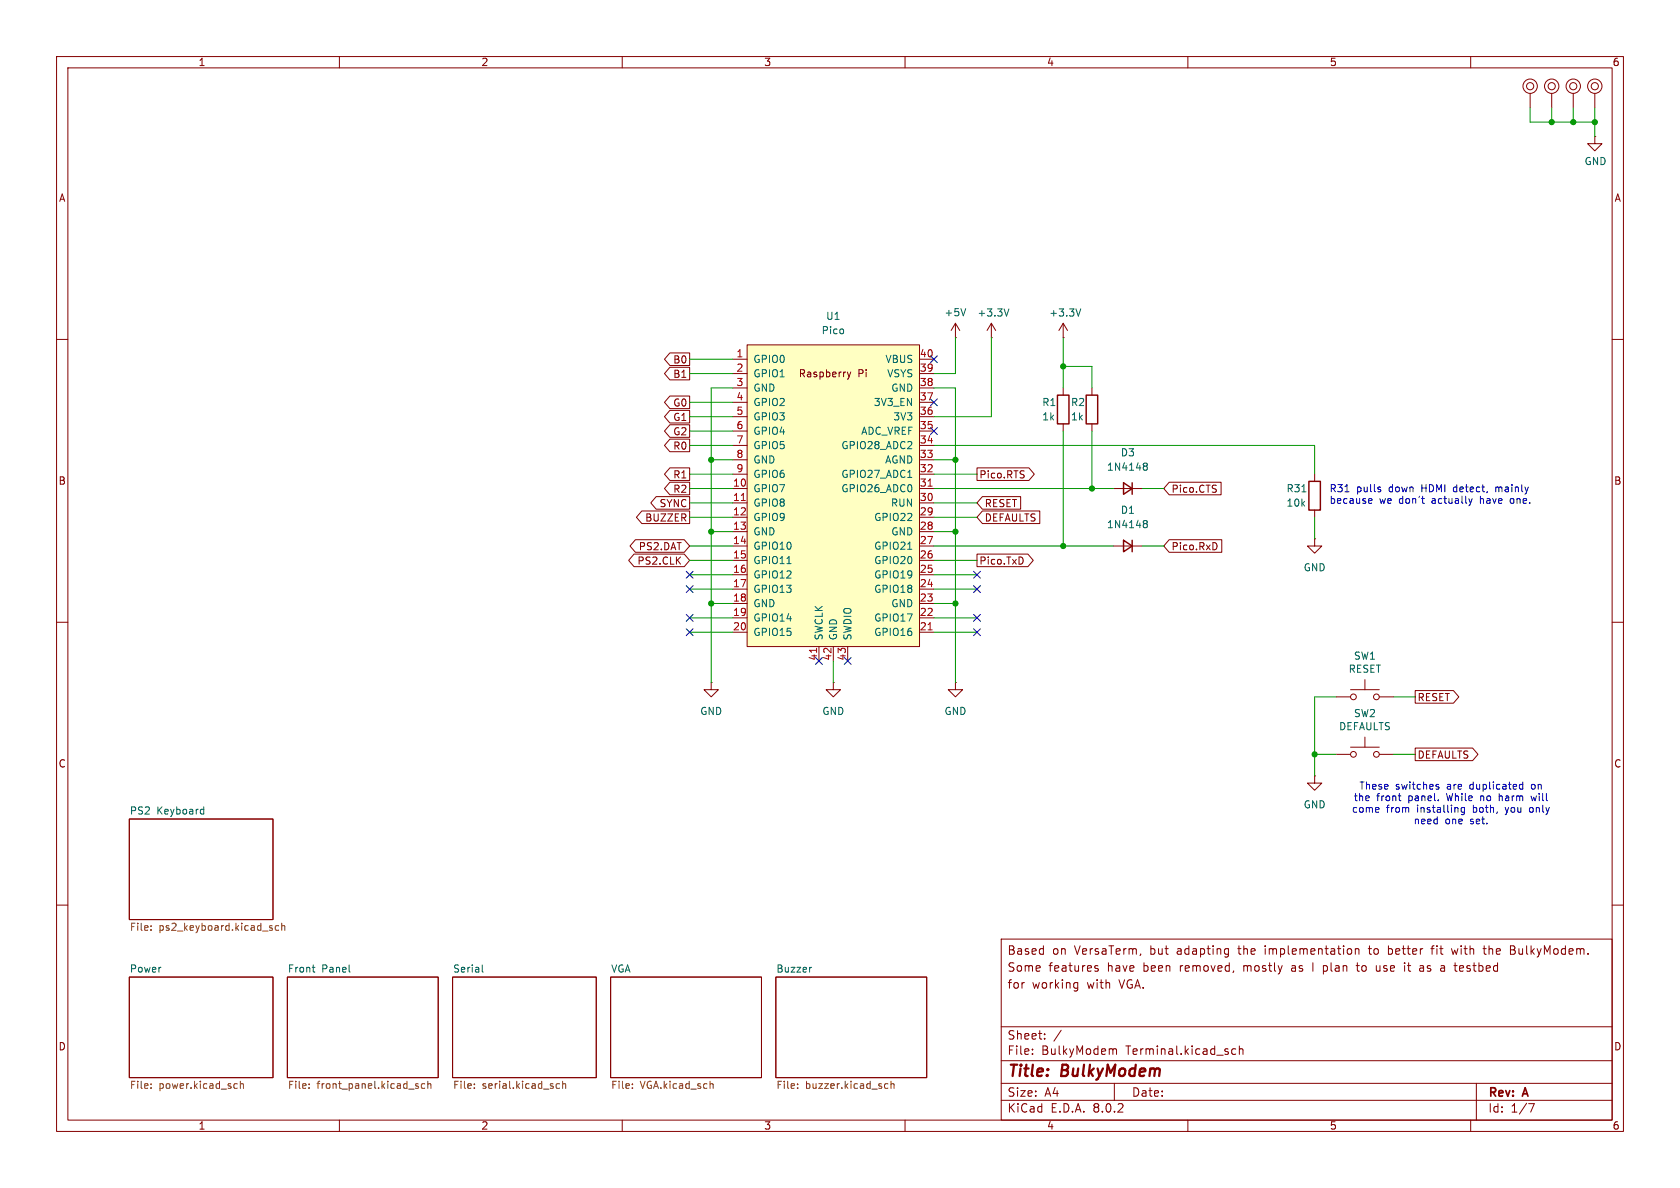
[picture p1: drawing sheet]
<svg xmlns="http://www.w3.org/2000/svg" width="297mm" height="210mm" viewBox="0 0 297 210" stroke-linecap="round" stroke-linejoin="round" font-family="sans-serif">
<g fill="none" stroke="#840000" stroke-width=".18">
<path d="M10 10h277v190h-277zM12 12h273v186h-273zM60 10v2M110 10v2M160 10v2M210 10v2M260 10v2M10 60h2M168.9 59.7h.1M168.9 57.2l-.8 1.2M168.9 57.2v2.5M168.9 57.2l.8 1.2"/>
<path d="M175.3 59.7h.1M175.3 57.2l-.8 1.2M175.3 57.2v2.5M175.3 57.2l.7 1.2M285 60h2M10 110h2M285 110h2M147.3 120.7v1.2h1.3l-1.3 1.3-1.3-1.3h1.3M147.3 120.7h.1M10 160h2M22.9 144.8h25.4v17.8h-25.4zM285 160h2"/>
<path d="M22.9 172.7h25.4v17.8h-25.4zM50.8 172.7h26.7v17.8h-26.7zM80 172.7h25.4v17.8h-25.4zM107.9 172.7h26.7v17.8h-26.7zM137.2 172.7h26.6v17.8h-26.6zM177 166h108v32h-108zM190.1 173.7l.4 .1M190.5 173.7v1.2l-.3 .3M190.5 174.6l-.4 .1M193.5 171l.7 .4-.2 .3-.5-.1M194.1 170.8l-.4-.1-.2 .2M201.7 168.6l-.2 .3"/>
<path d="M216.7 167.7l.5 .1M217.2 167.7v1.2l-.3 .3M217.2 168.6l-.5 .1M218.1 171.6l-.1 .2M232.1 170.2v1.5M238.9 167.8v.8M239.6 167.8l.2-.1 .4 .1v.9M239.6 167.7v1M239.7 170.7h.6M240 170.2v1.3l.3 .2M241.9 167.7h.6M243.3 171.5l.2 .2 .4-.1"/>
<path d="M245.5 168.6l.4 .1M245.5 167.2v1.5M245.9 167.7l-.4 .1M248.8 170.7h.6M249 170.2v1.3l.4 .2M251 170.8h.6l.1 .9M251.7 171.1h-.5a.29 .29 0 0 0-.2 .3 .29 .29 0 0 0 .2 .3l.5-.1M253 167.7h.5M253.5 167.2l-.3 .2v1.3M255.3 170.8l.1 .9M255.4 171.6l-.2 .1M255.4 171.1h-.2"/>
<path d="M256.6 167.7l.3 1 .3-.7M258.1 171.6l.4 .1M258.5 170.7l-.4 .1M258.7 171.1l-.7 .1M262.2 167.7h.5M262.4 167.2v1.3l.3 .2M267 167.2h.5l.2 .1 .1 .3-.3 .3M267 167.9h.5M267.5 167.9l.4 .3M267.9 168.4l-.3 .3h-.6M60 198v2M110 198v2"/>
<path d="M160 198v2M177 194.5h108M177 191.5h108M177 187.5h108M177 181.5h108M182.5 186.3v.1M182.5 185.5v.1M184.7 183.6v.1M184.7 182.8v.1M187.6 182.1l-1.3 2M196.7 185.6l.3-.2 .3 .1 .1 .9M197 191.5v3"/>
<path d="M210 198v2M218.5 185.5l-.5-.1-.3 .3v.4l.2 .2h.6M219.1 185.5l.2-.1 .4 .1v.9M219.1 184.9v1.5M260 198v2M261 191.5v6.5M270.2 195.1h1l-.6 1.5"/>
</g>
<path d="M170.7 54.6l-.4 1.2M178.4 54.6l-.5 1.3M35.7 143.1h.3M36 142.6v1.3M36 143.8l-.3 .1M55.2 171h.5M55.4 171.8h.3M61.8 171.8h.1M85.3 170.6v1.1l.1 .1M143.5 171l-.3 .1" fill="none" stroke="#006464" stroke-width=".18"/>
<g fill="none" stroke="#725600" stroke-width=".18">
<path d="M26.7 163.7v.1M26.7 164.3v.2M48 164l.2 .2-.2 .3M48 163.6l.1 .1M49.3 163.7l-.4-.1-.2 .3 .1 .5h.5M49.8 163.7l.2-.1 .3 .1 .1 .8M49.8 163.2v1.3M26.7 192.3v.1M26.7 191.6v.1M41.6 191.6h.3M41.9 192.3l-.3 .1M42.5 191.7l.2-.1h.3v.8"/>
<path d="M42.5 191.1v1.3M54.6 192.3v.1M54.6 191.6v.1M73.6 192h.3l.1 .2-.2 .2h-.2M73.6 191.6h.3M75.1 191.6h-.4l-.2 .2 .1 .5h.5M75.6 191.7l.2-.1h.3l.1 .8M75.6 191.1v1.3M83.9 192.3v.1M83.9 191.6v.1M98.3 192.2l.3 .2 .3-.1M98.9 191.6h-.3l-.3 .2"/>
<path d="M99.5 191.7l.1-.1h.3l.1 .8M99.5 191.1v1.3M111.8 192.3v.1M111.8 191.6v.1M125.7 191.6l.4 .1v.7M141 192.3v.1M141 191.6v.1M156.5 192.3h.5M156.5 191.6h.5M157.5 191.7l.2-.1h.3l.1 .8M157.5 191.1v1.3"/>
</g>
<path d="M132.1 61h30.5v53.3h-30.5z" fill="#ffffc2"/>
<g fill="none" stroke="#840000" stroke-width=".18">
<path d="M270.5 16.5v2.6M274.3 16.5v2.6M278.1 16.5v2.6M281.9 16.5v2.6M281.9 24.1v1.3h1.3l-1.3 1.3-1.2-1.3h1.2M281.9 24.1h.1M188 59.7h.1M188 57.2v2.5M188 57.2l-.8 1.2M188 57.2l.7 1.2M118.4 72.5h3.5v2.3h-3.5l-.9-1.1zM118.4 75.1h3.5v2.2h-3.5l-.9-1.1z"/>
<path d="M118.4 77.6h3.5v2.3h-3.5l-.9-1.2zM118.4 64.9h3.5v2.3h-3.5l-.9-1.2zM118.4 70h3.5v2.2h-3.5l-.9-1.1zM118.4 62.4h3.5v2.2h-3.5l-.9-1.1zM129.5 63.5h2.6M129.5 66h2.6M129.5 68.6h2.6M129.5 78.7h2.6M129.5 76.2h2.6M129.5 73.7h2.6M129.5 71.1h2.6M132.1 61h30.5v53.3h-30.5z"/>
<path d="M149.8 65.8l.3 .8M150.1 66.6l-.3 .4M150.4 65.8l-.3 .8M162.6 63.5h2.5M162.6 66h2.5M162.6 68.6h2.5M162.6 78.7h2.5M162.6 76.2h2.5M162.6 73.7h2.5M162.6 71.1h2.5M188 68.6v1.3M188 74.9v1.3"/>
<path d="M193 68.6v1.3M193 74.9v1.3M112.1 97.9h8.9l.9 1.2-.9 1.1h-8.9l-1-1.1zM112.3 95.4h8.7l.9 1.1-.9 1.1h-8.7l-.9-1.1zM113.5 90.3h8.4v2.3h-8.4l-1-1.2zM116 87.8h5.9v2.2h-5.9l-.9-1.1zM118.4 85.2h3.5v2.3h-3.5l-.9-1.1zM118.4 82.7h3.5v2.2h-3.5l-.9-1.1zM129.5 86.4h2.6M129.5 88.9h2.6M129.5 91.4h2.6M129.5 94h2.6"/>
<path d="M129.5 96.5h2.6M129.5 99.1h2.6M129.5 83.8h2.6M129.5 81.3h2.6M162.6 86.4h2.5M162.6 88.9h2.5M162.6 91.4h2.5M162.6 94h2.5M162.6 96.5h2.5M162.6 99.1h2.5M162.6 83.8h2.5M162.6 81.3h2.5"/>
<path d="M172.7 97.9h9l1 1.2-1 1.1h-9zM172.7 82.7h9.2l1 1.1-1 1.1h-9.2zM173.7 87.8h6.7v2.2h-6.7l-1-1.1zM173.7 90.3h10.1v2.3h-10.1l-1-1.2zM180.6 98.5l.3 .5-.3 .7M180.9 83.2l.2 .1M181 84v.4M196.8 86.4h5.1M196.8 96.5h5.1M206.7 85.2h9.2v2.3h-9.2l-1-1.1zM206.7 95.4h9.3v2.2h-9.3l-1-1.1zM214.9 85.8h.1"/>
<path d="M214.9 96l.3 .5-.3 .6M215 86.5v.4M232.4 95.3v1.2h1.3l-1.3 1.3-1.3-1.3h1.3M232.4 95.3h.1M232.4 83.8v1.3M232.4 90.2v1.2M129.5 101.6h2.6M129.5 104.1h2.6M129.5 106.7h2.6M129.5 109.2h2.6M129.5 111.8h2.6M144.8 114.3v2.5"/>
<path d="M147.3 114.3v2.5M149.9 114.3v2.5M162.6 101.6h2.5M162.6 104.1h2.5M162.6 106.7h2.5M162.6 109.2h2.5M162.6 111.8h2.5M125.7 120.7v1.2h1.3l-1.3 1.3-1.2-1.3h1.2M125.7 120.7h.1M168.9 120.7v1.2h1.3l-1.3 1.3-1.3-1.3h1.3M168.9 120.7h.1M232.4 137.2v1.2h1.3l-1.3 1.3-1.3-1.3h1.3"/>
<path d="M232.4 137.2h.1M236.2 123.2h2.6M236.2 133.4h2.6M238.8 121.9h5M238.8 132.1h5M241.3 120.1v1.8M241.3 130.3v1.8M243.8 123.2h2.6M243.8 133.4h2.6M250.2 132.2h10.1l1 1.2-1 1.1h-10.1zM250.2 122.1h6.8l.9 1.1-.9 1.1h-6.8z"/>
<circle cx="270.5" cy="15.2" r=".63"/>
<circle cx="270.5" cy="15.2" r="1.27"/>
<circle cx="274.3" cy="15.2" r=".63"/>
<circle cx="274.3" cy="15.2" r="1.27"/>
<circle cx="278.1" cy="15.2" r=".63"/>
<circle cx="278.1" cy="15.2" r="1.27"/>
<circle cx="281.9" cy="15.2" r=".63"/>
<circle cx="281.9" cy="15.2" r="1.27"/>
<circle cx="239.3" cy="123.2" r=".51"/>
<circle cx="239.3" cy="133.4" r=".51"/>
<circle cx="243.3" cy="123.2" r=".51"/>
<circle cx="243.3" cy="133.4" r=".51"/>
</g>
<path d="M131.1 88.5h.7M164.1 85.9h.7M144.4 114.6v.7M164.1 111.3h.7" fill="none" stroke="#a90000" stroke-width=".18"/>
<g fill="none" stroke="#006464" stroke-width=".18">
<path d="M191.1 54.6l-.5 1.3M139.1 99.6h.7M160.5 97.1h.7M160.5 84.4h.7M202.2 92.5l.2 .1M202.2 92.1l.4-.1 .2 .1v.2l-.2 .3M202.2 81.9h.4l.2 .1v.2l-.2 .2M202.2 82.3l.2 .1M202.4 92.6h.2M202.4 92.6h-.2M202.4 82.4h.2M202.4 82.4l-.2 .1"/>
<path d="M202.6 82.4l.2 .2v.4l-.2 .1h-.4M202.6 92.6l.2 .2v.4l-.2 .1-.4-.1M230.2 86.9h.7"/>
</g>
<path d="M186.9 69.9h2.1v5h-2.1zM192 69.9h2.1v5h-2.1zM198.6 95.5l1.6 1-1.6 1zM198.6 85.3l1.6 1.1-1.6 1zM200.2 85.3v2.1M200.2 95.5v2M231.4 85.1h2v5.1h-2z" fill="none" stroke="#840000" stroke-width=".25"/>
<g fill="none" stroke="#0000c2" stroke-width=".18">
<path d="M237.8 86.9h.7M242.5 88.9l-.4 .1M242.5 88.2v.2l-.6 .2M243.9 86.5l.2 .2-.2 .2M243.9 86.1l.2 .1M260.3 88.1l-.3 .9M264.4 86.1v.8M264.6 86.1l-.2 .1M267.1 88.2l-.1 .2 .1 .5M253.9 139l.5 .3-.1 .1-.3 .1M253.9 138.7h.4M268.7 139.4l.1 .1 .4-.1"/>
<path d="M269.2 138.7h-.4l-.1 .1M269.2 138.2v1.3M243.7 142.8l.1 .2-.6 .2M247.2 140.7h.5M247.4 141.5h.3M258.9 142.7v1.1l-.2 .2h-.3M258.9 142.8l-.4-.1-.2 .3 .1 .5h.5M265 140.3v1.2M265.1 140.8h-.1M270.5 142.8l-.1 .2 .1 .5M270.7 140.7l.2 .8 .2-.6"/>
</g>
<g fill="none" stroke="#009600" stroke-width=".18">
<path d="M270.5 19.1v2.5h11.4M274.3 19.1v2.5M278.1 19.1v2.5M281.9 19.1v5M168.9 59.7v6.3h-3.8M175.3 59.7v14h-10.2M188 59.7v8.9M121.9 78.7h7.6M121.9 71.1h7.6M121.9 66h7.6M121.9 73.7h7.6M121.9 63.5h7.6"/>
<path d="M121.9 76.2h7.6M129.5 68.6h-3.8v52.1M165.1 78.7h67.3v5.1M165.1 68.6h3.8v52.1M188 64.8h5v3.8M188 76.2v20.3M193 76.2v10.2M121.9 86.4h7.6M121.9 99.1h7.6M121.9 91.4h7.6M121.9 83.8h7.6M121.9 96.5h7.6"/>
<path d="M121.9 88.9h7.6M125.7 94h3.8M125.7 81.3h3.8M165.1 86.4h31.7M165.1 94h3.8M165.1 99.1h7.6M165.1 91.4h7.6M165.1 83.8h7.6M165.1 81.3h3.8M165.1 96.5h31.7M165.1 88.9h7.6M201.9 86.4h3.8"/>
<path d="M201.9 96.5h3.8M232.4 91.4v3.9M121.9 109.2h7.6M121.9 111.8h7.6M121.9 101.6h7.6M121.9 104.1h7.6M125.7 106.7h3.8M147.3 116.8v3.9M165.1 106.7h3.8M165.1 109.2h7.6M165.1 111.8h7.6M165.1 101.6h7.6"/>
<path d="M165.1 104.1h7.6M232.4 133.4h3.8M236.2 123.2h-3.8v14M246.4 133.4h3.8M246.4 123.2h3.8"/>
</g>
<g fill="none" stroke="#000084" stroke-width=".18">
<path d="M164.5 75.6l1.2 1.2M164.5 70.5l1.2 1.2M164.5 62.9l1.2 1.2M165.7 75.6l-1.2 1.2M165.7 70.5l-1.2 1.2M165.7 62.9l-1.2 1.2M121.3 108.6l1.2 1.2M121.3 101l1.2 1.2M121.3 111.2l1.2 1.2M121.3 103.5l1.2 1.2M122.5 108.6l-1.2 1.2M122.5 101l-1.2 1.2"/>
<path d="M122.5 111.2l-1.2 1.2M122.5 103.5l-1.2 1.2M144.2 116.2l1.2 1.2M145.4 116.2l-1.2 1.2M149.3 116.2l1.2 1.2M150.5 116.2l-1.2 1.2M172.1 108.6l1.2 1.2M172.1 111.2l1.2 1.2M172.1 101l1.2 1.2M172.1 103.5l1.2 1.2M173.3 108.6l-1.2 1.2M173.3 111.2l-1.2 1.2"/>
<path d="M173.3 101l-1.2 1.2M173.3 103.5l-1.2 1.2"/>
</g>
<g fill="#009600" stroke="#009600" stroke-width=".18">
<circle cx="125.7" cy="106.7" r=".46"/>
<circle cx="168.9" cy="106.7" r=".46"/>
<circle cx="188" cy="64.8" r=".46"/>
<circle cx="278.1" cy="21.6" r=".46"/>
<circle cx="274.3" cy="21.6" r=".46"/>
<circle cx="232.4" cy="133.4" r=".46"/>
<circle cx="281.9" cy="21.6" r=".46"/>
<circle cx="125.7" cy="94" r=".46"/>
<circle cx="125.7" cy="81.3" r=".46"/>
<circle cx="168.9" cy="94" r=".46"/>
<circle cx="168.9" cy="81.3" r=".46"/>
<circle cx="193" cy="86.4" r=".46"/>
<circle cx="188" cy="96.5" r=".46"/>
</g>
<g font-size="2.8" fill="#840000">
<text x="178" y="190.9">Title:</text>
<text x="187.7" y="190.9">BulkyModem</text>
</g>
<g font-size="2.1" fill="#840000">
<text x="178" y="172">Some</text>
<text x="178" y="169">Based</text>
<text x="185.4" y="172">features</text>
<text x="186" y="169">on</text>
<text x="190" y="169">VersaTerm,</text>
<text x="195.8" y="172">have</text>
<text x="202.3" y="172">been</text>
<text x="203.5" y="169">but</text>
<text x="208.3" y="169">adapting</text>
<text x="208.8" y="172">removed,</text>
<text x="219.4" y="169">the</text>
<text x="220.2" y="172">mostly</text>
<text x="224.2" y="169">implementation</text>
<text x="228.9" y="172">as</text>
<text x="232.7" y="172">I plan</text>
<text x="240.9" y="172">to</text>
<text x="242.7" y="169">to</text>
<text x="244.4" y="172">use</text>
<text x="246.3" y="169">better</text>
<text x="252.5" y="172">as</text>
<text x="254.1" y="169">fit</text>
<text x="256.3" y="172">a</text>
<text x="257.9" y="169">with</text>
<text x="259" y="172">testbed</text>
<text x="263.7" y="169">the</text>
<text x="268.5" y="169">BulkyModem.</text>
<text x="178" y="175">for</text>
<text x="182.4" y="175">working</text>
<text x="192.2" y="175">with</text>
<text x="198" y="175">VGA.</text>
<text x="178" y="184">Sheet:</text>
<text x="178" y="186.7">File:</text>
<text x="184.1" y="186.7">BulkyModem</text>
<text x="199.1" y="186.7">Terminal.kicad_sch</text>
<text x="178" y="196.9">KiCad</text>
<text x="178" y="194.1">Size:</text>
<text x="184.7" y="194.1">A4</text>
<text x="185.7" y="196.9">E.D.A.</text>
<text x="193.3" y="196.9">8.0.2</text>
<text x="200" y="194.1">Date:</text>
<text x="263" y="194.3">Rev:</text>
<text x="263" y="196.9">Id:</text>
<text x="267.1" y="196.9">1/7</text>
<text x="269.4" y="194.3">A</text>
</g>
<g font-size="1.8" fill="#840000">
<text x="35" y="11.9">1</text>
<text x="85" y="11.9">2</text>
<text x="135" y="11.9">3</text>
<text x="185" y="11.9">4</text>
<text x="235" y="11.9">5</text>
<text x="285" y="11.9">6</text>
<text x="10.3" y="35.9">A</text>
<text x="285.3" y="35.9">A</text>
<text x="118.9" y="64.5">B0</text>
<text x="118.9" y="67">B1</text>
<text x="141.1" y="66.9">Raspberry</text>
<text x="151.7" y="66.9">Pi</text>
<text x="118.9" y="74.6">G1</text>
<text x="118.9" y="77.2">G2</text>
<text x="118.9" y="72.1">G0</text>
<text x="118.9" y="79.7">R0</text>
<text x="10.3" y="85.9">B</text>
<text x="116.5" y="89.9">SYNC</text>
<text x="118.9" y="87.3">R2</text>
<text x="118.9" y="84.8">R1</text>
<text x="173" y="84.8">Pico.RTS</text>
<text x="174" y="89.9">RESET</text>
<text x="207" y="87.3">Pico.CTS</text>
<text x="285.3" y="85.9">B</text>
<text x="114" y="92.4">BUZZER</text>
<text x="174" y="92.4">DEFAULTS</text>
<text x="112.6" y="100">PS2.CLK</text>
<text x="112.8" y="97.5">PS2.DAT</text>
<text x="173" y="100">Pico.TxD</text>
<text x="207" y="97.5">Pico.RxD</text>
<text x="250.5" y="124.1">RESET</text>
<text x="10.3" y="135.9">C</text>
<text x="250.5" y="134.3">DEFAULTS</text>
<text x="285.3" y="135.9">C</text>
<text x="10.3" y="185.9">D</text>
<text x="285.3" y="185.9">D</text>
<text x="35" y="199.9">1</text>
<text x="85" y="199.9">2</text>
<text x="135" y="199.9">3</text>
<text x="185" y="199.9">4</text>
<text x="235" y="199.9">5</text>
<text x="285" y="199.9">6</text>
</g>
<g font-size="1.8" fill="#006464">
<text x="280" y="29.4">GND</text>
<text x="145.2" y="59.3">Pico</text>
<text x="145.9" y="56.7">U1</text>
<text x="166.9" y="56.1">+5V</text>
<text x="172.7" y="56.2">+3.3V</text>
<text x="185.4" y="56.2">+3.3V</text>
<text x="133.1" y="64.4">GPIO0</text>
<text x="156.4" y="64.4">VBUS</text>
<text x="133.1" y="66.9">GPIO1</text>
<text x="133.1" y="69.4">GND</text>
<text x="133.1" y="72">GPIO2</text>
<text x="154.4" y="72">3V3_EN</text>
<text x="156.7" y="66.9">VSYS</text>
<text x="157.5" y="69.4">GND</text>
<text x="184.2" y="72">R1</text>
<text x="189.2" y="72">R2</text>
<text x="133.1" y="74.5">GPIO3</text>
<text x="133.1" y="77.1">GPIO4</text>
<text x="152.1" y="77.1">ADC_VREF</text>
<text x="157.8" y="74.5">3V3</text>
<text x="184.2" y="74.5">1k</text>
<text x="189.2" y="74.5">1k</text>
<text x="133.1" y="79.6">GPIO5</text>
<text x="133.1" y="82.1">GND</text>
<text x="148.6" y="79.6">GPIO28_ADC2</text>
<text x="156.4" y="82.1">AGND</text>
<text x="195.6" y="83.4">1N4148</text>
<text x="198" y="80.9">D3</text>
<text x="133.1" y="87.2">GPIO7</text>
<text x="133.1" y="89.8">GPIO8</text>
<text x="133.1" y="84.7">GPIO6</text>
<text x="148.6" y="87.2">GPIO26_ADC0</text>
<text x="148.6" y="84.7">GPIO27_ADC1</text>
<text x="157.4" y="89.8">RUN</text>
<text x="227.3" y="89.8">10k</text>
<text x="227.3" y="87.2">R31</text>
<text x="133.1" y="92.3">GPIO9</text>
<text x="133.1" y="94.8">GND</text>
<text x="154.4" y="92.3">GPIO22</text>
<text x="157.5" y="94.8">GND</text>
<text x="195.6" y="93.6">1N4148</text>
<text x="198" y="91">D1</text>
<text x="133.1" y="97.4">GPIO10</text>
<text x="133.1" y="99.9">GPIO11</text>
<text x="154.4" y="99.9">GPIO20</text>
<text x="154.4" y="97.4">GPIO21</text>
<text x="230.4" y="101.2">GND</text>
<text x="133.1" y="102.5">GPIO12</text>
<text x="133.1" y="105">GPIO13</text>
<text x="133.1" y="107.5">GND</text>
<text x="154.4" y="105">GPIO18</text>
<text x="154.4" y="102.5">GPIO19</text>
<text x="157.5" y="107.5">GND</text>
<text x="133.1" y="110.1">GPIO14</text>
<text x="133.1" y="112.6">GPIO15</text>
<text x="145.6" y="113.3" transform="rotate(-90 145.6 113.3)">SWCLK</text>
<text x="148.2" y="113.3" transform="rotate(-90 148.2 113.3)">GND</text>
<text x="150.7" y="113.3" transform="rotate(-90 150.7 113.3)">SWDIO</text>
<text x="154.4" y="112.6">GPIO16</text>
<text x="154.4" y="110.1">GPIO17</text>
<text x="238.3" y="119.1">RESET</text>
<text x="239.3" y="116.8">SW1</text>
<text x="123.7" y="126.6">GND</text>
<text x="145.3" y="126.6">GND</text>
<text x="166.9" y="126.6">GND</text>
<text x="236.6" y="129.3">DEFAULTS</text>
<text x="239.3" y="127">SW2</text>
<text x="230.4" y="143.1">GND</text>
<text x="22.9" y="144.1">PS2</text>
<text x="27.7" y="144.1">Keyboard</text>
<text x="22.9" y="172">Power</text>
<text x="50.8" y="172">Front</text>
<text x="56.9" y="172">Panel</text>
<text x="80" y="172">Serial</text>
<text x="107.9" y="172">VGA</text>
<text x="137.2" y="172">Buzzer</text>
</g>
<g font-size="1.8" fill="#a90000">
<text x="130.1" y="63.2">1</text>
<text x="130.1" y="65.8">2</text>
<text x="162.5" y="65.8">39</text>
<text x="162.5" y="63.2">40</text>
<text x="130.1" y="68.3">3</text>
<text x="130.1" y="70.9">4</text>
<text x="162.5" y="70.9">37</text>
<text x="162.5" y="68.3">38</text>
<text x="130.1" y="73.4">5</text>
<text x="130.1" y="75.9">6</text>
<text x="162.5" y="75.9">35</text>
<text x="162.5" y="73.4">36</text>
<text x="130.1" y="78.5">7</text>
<text x="130.1" y="81">8</text>
<text x="130.1" y="83.6">9</text>
<text x="162.5" y="83.6">32</text>
<text x="162.5" y="81">33</text>
<text x="162.5" y="78.5">34</text>
<text x="129.5" y="86.1">10</text>
<text x="129.5" y="88.6">11</text>
<text x="162.5" y="88.6">30</text>
<text x="162.5" y="86.1">31</text>
<text x="129.5" y="91.2">12</text>
<text x="129.5" y="93.7">13</text>
<text x="162.5" y="93.7">28</text>
<text x="162.5" y="91.2">29</text>
<text x="129.5" y="96.3">14</text>
<text x="129.5" y="98.8">15</text>
<text x="129.5" y="101.3">16</text>
<text x="162.5" y="101.3">25</text>
<text x="162.5" y="98.8">26</text>
<text x="162.5" y="96.3">27</text>
<text x="129.5" y="103.9">17</text>
<text x="129.5" y="106.4">18</text>
<text x="162.5" y="106.4">23</text>
<text x="162.5" y="103.9">24</text>
<text x="129.5" y="109">19</text>
<text x="129.5" y="111.5">20</text>
<text x="162.5" y="111.5">21</text>
<text x="162.5" y="109">22</text>
<text x="144.5" y="116.9" transform="rotate(-90 144.5 116.9)">41</text>
<text x="147.1" y="116.9" transform="rotate(-90 147.1 116.9)">42</text>
<text x="149.6" y="116.9" transform="rotate(-90 149.6 116.9)">43</text>
</g>
<g font-size="1.8" fill="#0000c2">
<text x="234.9" y="87.2">R31</text>
<text x="234.9" y="89.3">because</text>
<text x="239.8" y="87.2">pulls</text>
<text x="243.9" y="89.3">we</text>
<text x="245.6" y="87.2">down</text>
<text x="247.5" y="89.3">don't</text>
<text x="251.6" y="87.2">HDMI</text>
<text x="253.4" y="89.3">actually</text>
<text x="257.4" y="87.2">detect,</text>
<text x="262.1" y="89.3">have</text>
<text x="265.1" y="87.2">mainly</text>
<text x="267.7" y="89.3">one.</text>
<text x="238.9" y="143.9">come</text>
<text x="239.2" y="141.8">the</text>
<text x="240.2" y="139.8">These</text>
<text x="243.4" y="141.8">front</text>
<text x="245.1" y="143.9">from</text>
<text x="246.7" y="139.8">switches</text>
<text x="249.1" y="141.8">panel.</text>
<text x="250.6" y="143.9">installing</text>
<text x="255.9" y="139.8">are</text>
<text x="256" y="141.8">While</text>
<text x="260.1" y="139.8">duplicated</text>
<text x="260.7" y="143.9">both,</text>
<text x="262.2" y="141.8">no</text>
<text x="265.6" y="141.8">harm</text>
<text x="266.6" y="143.9">you</text>
<text x="271.1" y="143.9">only</text>
<text x="271.2" y="139.8">on</text>
<text x="271.6" y="141.8">will</text>
<text x="249.8" y="145.9">need</text>
<text x="255.5" y="145.9">one</text>
<text x="260" y="145.9">set.</text>
</g>
<g font-size="1.8" fill="#725600">
<text x="22.9" y="164.9">File:</text>
<text x="28.1" y="164.9">ps2_keyboard.kicad_sch</text>
<text x="22.9" y="192.8">File:</text>
<text x="28.1" y="192.8">power.kicad_sch</text>
<text x="50.8" y="192.8">File:</text>
<text x="56" y="192.8">front_panel.kicad_sch</text>
<text x="80" y="192.8">File:</text>
<text x="85.2" y="192.8">serial.kicad_sch</text>
<text x="107.9" y="192.8">File:</text>
<text x="113.2" y="192.8">VGA.kicad_sch</text>
<text x="137.2" y="192.8">File:</text>
<text x="142.4" y="192.8">buzzer.kicad_sch</text>
</g>
</svg>
